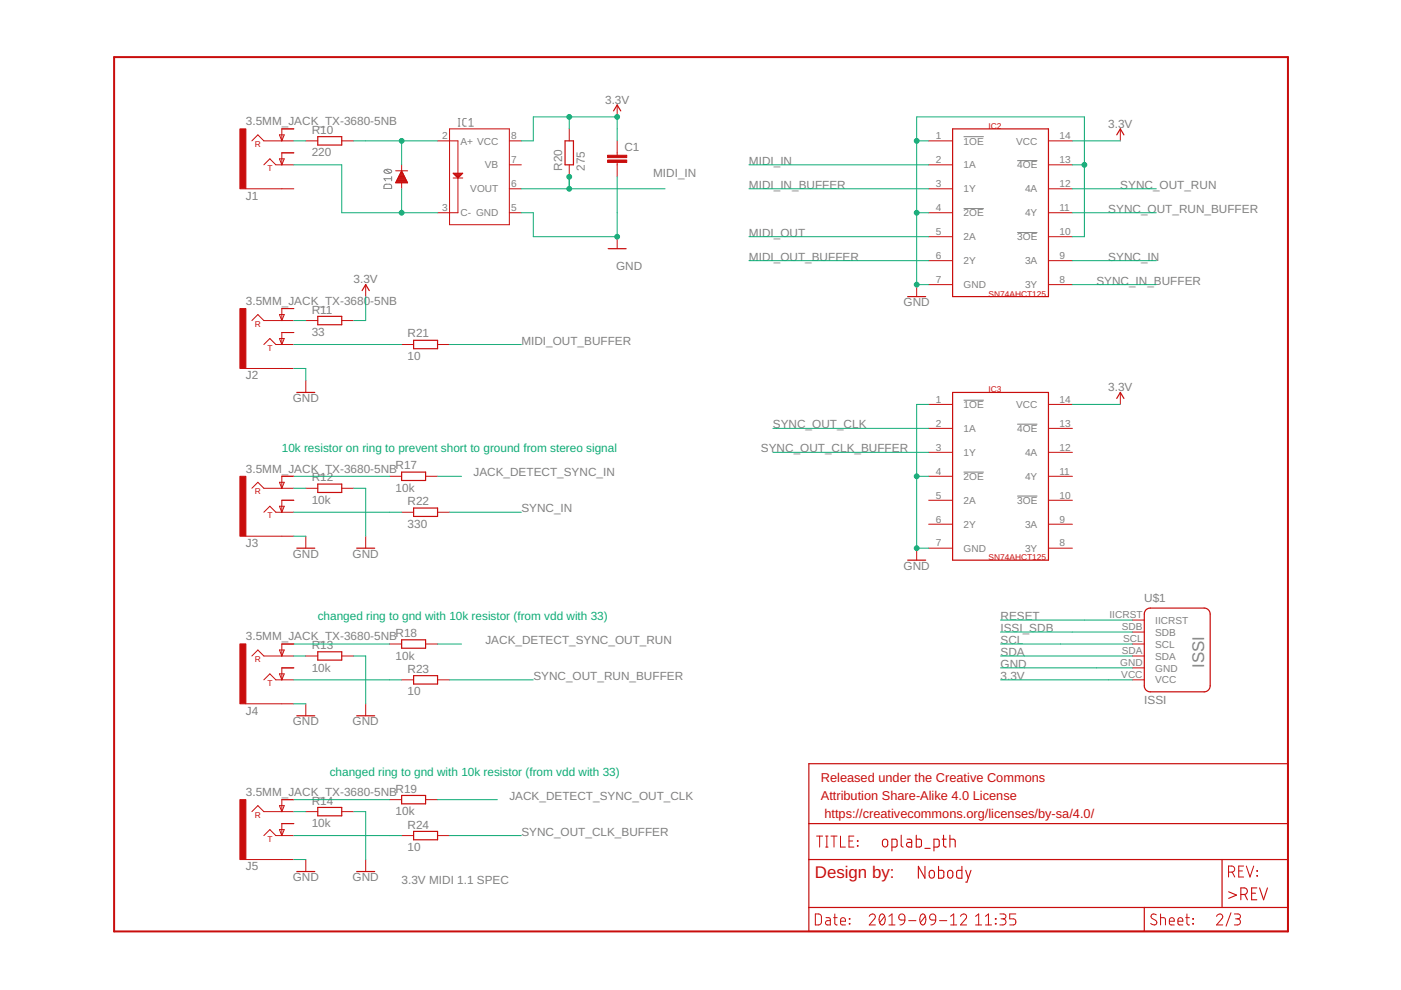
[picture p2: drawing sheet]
<svg xmlns="http://www.w3.org/2000/svg" width="297mm" height="210mm" viewBox="0 0 297 210" stroke-linecap="round" stroke-linejoin="round" font-family="sans-serif">
<g fill="none" stroke="#808080" stroke-width=".21">
<path d="M81.5 36.1a1.04 1.04 0 0 1 1.5 .2 .95 .95 0 0 1-1.6 0zM81.5 39.2l1.3-.1 .2 .2v.7h-1.6zM81.8 36l.9 .7M83 37.4v.9M83 37.9h-1.6l.4 .4M97.2 26.8h.3M97.2 25.1h.3M97.3 25.1v1.7M98.8 25.1h-.4l-.3 .4 .1 1.1 .6 .2M99.4 26.8h1M99.4 25.5l.5-.4v1.7M204.3 29h4.3"/>
<path d="M215.7 34.1h4.2M204.3 44.2h4.3M215.7 49.3h4.2M204.3 84.9h4.3M215.7 89.9h4.2M204.3 100.1h4.3M215.7 105.2h4.2"/>
</g>
<path d="M24.2 12.1h248.9v185.4h-248.9z" fill="none" stroke="#c90d0c" stroke-width=".42"/>
<g fill="none" stroke="#c90d0c" stroke-width=".25">
<path d="M67.4 29h5.1v1.8h-5.1zM119.8 29.9h1.8v5h-1.8zM130.1 23.5l.8-1.2 .7 1.2M202 27.3h20.3v35.6h-20.3zM236.8 28.6l.7-1.3 .8 1.3M128.9 52.7h3.9M67.4 67.1h5.1v1.8h-5.1zM76.8 61.6l.7-1.3 .8 1.3M87.7 72.2h5.1v1.7h-5.1zM192.4 62.9h3.9M62.9 83.2h3.8M202 83.2h20.3v35.6h-20.3z"/>
<path d="M236.8 84.5l.7-1.3 .8 1.3M62.9 116.2h3.8M67.4 102.6h5.1v1.8h-5.1zM75.6 116.2h3.8M85.2 100.1h5v1.8h-5zM87.7 107.7h5.1v1.8h-5.1zM192.4 118.8h3.9M67.4 138.2h5.1v1.8h-5.1zM85.2 135.7h5v1.7h-5zM242.9 129.4l.4-.3 .6-.2h11.4l.6 .2 .4 .3 .3 .8v15.2l-.1 .6-.4 .4-.8 .3h-11.4l-.6-.1-.4-.4-.3-.8v-15.2zM62.9 151.8h3.8M75.6 151.8h3.8"/>
<path d="M87.7 143.3h5.1v1.7h-5.1zM67.4 171.2h5.1v1.8h-5.1zM85.2 168.7h5v1.7h-5zM87.7 176.3h5.1v1.8h-5.1zM171.5 161.9h101.6v35.6h-101.6zM171.5 174.6h101.6M62.9 184.8h3.8M75.6 184.8h3.8M171.5 182.2h101.6M171.5 192.4h101.6M242.6 192.4v5.1M259.1 182.2v10.2"/>
</g>
<g fill="none" stroke="#c90d0c" stroke-width=".21">
<path d="M53.4 29.9l1.3-1.3 1.2 1.3h6.4M55.9 34.9l1.3-1.2 1.3 1.2h3.8M59.2 33.7h1.1l-.5 1.2zM59.2 28.6h1.1l-.5 1.3zM62.3 27.3h-2.5v2.6M62.3 32.4h-2.5v2.5M64.8 29.9h2.6M72.5 29.9h2.5M83.9 36.2h2.5M83.9 38.6h2.4M84 38.5h2.3M84.1 38.4h2.1"/>
<path d="M84.1 38.3h2.1M84.2 38.1h1.9M84.2 38h1.8M84.3 37.9h1.7M84.4 37.8h1.5M84.4 37.7h1.5M84.5 37.5h1.3M84.5 37.4h1.2M84.6 37.3h1.1M84.7 37.2h.9M84.7 37.1h.9M84.8 36.9h.7"/>
<path d="M84.9 36.8h.5M84.9 36.7h.5M85 36.6h.3M85 36.4h.3M85.1 36.3h.1M85.2 34.9v1.3M85.2 38.8v1.2M85.2 36.2l1.2 2.6h-2.5zM92.8 29.9h4.3v6.8M95.3 27.3h12.7v20.3h-12.7zM96.1 37.7h2M96.1 36.7h2l-1 1z"/>
<path d="M96.1 36.8h1.9M96.3 36.9h1.6M96.4 37.1h1.4M96.5 37.2h1.2M96.6 37.3h.9M96.8 37.4h.6M96.9 37.5h.4M97 37.7h.2M97.1 37.7v7.4h-4.3M108 29.9h2.5M108 34.9h2.5M120.7 27.3v2.6"/>
<path d="M120.7 34.9v2.6M130.9 22.3v2.5M130.9 29.9v3M130.9 34.4v3.1M196.9 29.9h5.1M196.9 34.9h5.1M222.3 29.9h5.1M222.3 34.9h5.1M237.5 27.3v2.6M52.1 40h10.2M108 45.1h2.5M108 40h2.5"/>
<path d="M130.9 50.2v2.5M196.9 45.1h5.1M196.9 40h5.1M196.9 50.2h5.1M196.9 55.3h5.1M222.3 45.1h5.1M222.3 40h5.1M222.3 50.2h5.1M222.3 55.3h5.1M52.1 78.1h10.2M53.4 68l1.3-1.3 1.2 1.3h6.4M55.9 73l1.3-1.2 1.3 1.2h3.8"/>
<path d="M59.2 71.8h1.1l-.5 1.2zM59.2 66.7h1.1l-.5 1.3zM62.3 65.4h-2.5v2.6M62.3 70.5h-2.5v2.5M64.8 68h2.6M72.5 68h2.5M77.5 60.3v2.6M85.2 73h2.5M92.8 73h2.5M194.4 60.3v2.6M196.9 60.3h5.1M222.3 60.3h5.1"/>
<path d="M64.8 80.7v2.5M196.9 85.7h5.1M196.9 90.8h5.1M196.9 95.9h5.1M222.3 85.7h5.1M222.3 90.8h5.1M222.3 95.9h5.1M237.5 83.2v2.5M52.1 113.7h10.2M53.4 103.5l1.3-1.2 1.2 1.2h6.4M55.9 108.6l1.3-1.3 1.3 1.3h3.8M59.2 107.3h1.1l-.5 1.3z"/>
<path d="M59.2 102.3h1.1l-.5 1.2zM62.3 101h-2.5v2.5M62.3 106.1h-2.5v2.5M64.8 113.7v2.5M64.8 103.5h2.6M72.5 103.5h2.5M77.5 113.7v2.5M82.6 101h2.6M85.2 108.6h2.5M90.2 101h2.6M92.8 108.6h2.5M194.4 116.2v2.6"/>
<path d="M196.9 101h5.1M196.9 106.1h5.1M196.9 111.1h5.1M196.9 116.2h5.1M222.3 101h5.1M222.3 106.1h5.1M222.3 111.1h5.1M222.3 116.2h5.1M53.4 139.1l1.3-1.3 1.2 1.3h6.4M59.2 137.8h1.1l-.5 1.3zM62.3 136.5h-2.5v2.6M64.8 139.1h2.6"/>
<path d="M72.5 139.1h2.5M82.6 136.5h2.6M90.2 136.5h2.6M240.1 139.1h2.5M240.1 136.5h2.5M240.1 131.5h2.5M240.1 134h2.5M52.1 149.2h10.2M55.9 144.1l1.3-1.2 1.3 1.2h3.8M59.2 142.9h1.1l-.5 1.2zM62.3 141.6h-2.5v2.5M64.8 149.2v2.6"/>
<path d="M77.5 149.2v2.6M85.2 144.1h2.5M92.8 144.1h2.5M240.1 144.1h2.5M240.1 141.6h2.5M53.4 172.1l1.3-1.3 1.2 1.3h6.4M55.9 177.2l1.3-1.3 1.3 1.3h3.8M59.2 175.9h1.1l-.5 1.3zM59.2 170.8h1.1l-.5 1.3zM62.3 169.5h-2.5v2.6M62.3 174.6h-2.5v2.6M64.8 172.1h2.6"/>
<path d="M72.5 172.1h2.5M82.6 169.5h2.6M85.2 177.2h2.5M90.2 169.5h2.6M92.8 177.2h2.5M173.1 177.3h1.3M173.8 177.3v2.3M175 177.3h.6M175 179.6h.6M175.3 177.3v2.3M176.2 177.3h1.3M176.8 177.3v2.3"/>
<path d="M178.2 177.3v2.3h1M180 178.3h.8M181 177.3h-1v2.3h1M181.8 178.2l.1 .2zM181.8 179.3l.1 .1zM52.1 182.2h10.2M64.8 182.2v2.6M77.5 182.2v2.6M172.9 193.8h.8l.4 .4v1.5l-.4 .4h-.8zM175.1 194.6h.7l.2 .2v1.3h-.5a.46 .46 0 0 1-.5-.4 .46 .46 0 0 1 .5-.5h.5M176.7 194.6h.8M177 193.8v2.1l.5 .2"/>
<path d="M178.2 195.3h1.1a.54 .54 0 0 0-.4-.7 .54 .54 0 0 0-.7 .5l.1 .9 1 .1M180.1 194.8l.1 .1zM180.1 195.8l.1 .1zM184.3 194.3a.64 .64 0 0 1 .9-.5 .64 .64 0 0 1 .2 1l-1.1 1.3h1.3M186.6 194a.62 .62 0 0 1 .8-.1 .62 .62 0 0 1 .3 .7 .99 .99 0 0 1-.8 1.5 1.62 1.62 0 0 1-.3-2.1zM187.6 194.3l-1.1 1.3M188.5 196.1h1.3M188.5 194.3l.6-.5v2.3M190.7 194a.64 .64 0 0 1 .7-.2 .64 .64 0 0 1 .5 .6v.7h-.8a.62 .62 0 0 1-.4-1.1zM191.9 195.1l-.3 .7-.8 .3M192.7 195.2h1.5M195.3 194a.53 .53 0 0 1 .6-.2 .53 .53 0 0 1 .3 .6 1.34 1.34 0 0 1-.5 1.7 1.4 1.4 0 0 1-.4-2.1z"/>
<path d="M196.2 194.3l-1.1 1.3M197.2 194a.64 .64 0 0 1 .8-.2 .64 .64 0 0 1 .4 .6v.7h-.8a.62 .62 0 0 1-.4-1.1zM198.4 195.1l-.3 .7-.7 .3M199.2 195.2h1.5M201.5 196.1h1.3M201.5 194.3l.7-.5v2.3M203.6 194.3a.64 .64 0 0 1 1-.5 .64 .64 0 0 1 .1 1l-1.1 1.3h1.3M206.8 196.1h1.3M206.8 194.3l.7-.5v2.3M208.9 196.1h1.3M208.9 194.3l.7-.5v2.3M211 195.8l.2 .1z"/>
<path d="M211 194.8l.2 .1zM212 193.8h.8a.52 .52 0 0 1 .5 .5 .52 .52 0 0 1-.5 .5h-.6M212.6 194.8a.65 .65 0 0 1 .7 .7 .65 .65 0 0 1-.7 .6h-.6M215.4 193.8h-1.3v1h.8a.66 .66 0 0 1 .5 .7 .66 .66 0 0 1-.5 .6h-.8M245.2 194a.58 .58 0 0 0-.9-.1 .58 .58 0 0 0 0 .9l.7 .3a.58 .58 0 0 1 .1 .9 .58 .58 0 0 1-.9 0l-.2-.2M246.1 194.6l.9 .1 .1 1.4M246.1 193.8v2.3M247.9 195.3h1.1a.54 .54 0 0 0-.4-.7 .54 .54 0 0 0-.7 .5l.2 .9 .9 .1M249.7 195.3h1.1a.54 .54 0 0 0-.4-.7 .54 .54 0 0 0-.7 .5l.2 .9 .9 .1M251.4 194.6h.8M251.7 193.8v1.9l.2 .4h.3M252.9 195.8l.1 .1z"/>
<path d="M252.9 194.8l.1 .1zM257.9 194.3a.64 .64 0 0 1 1-.5 .64 .64 0 0 1 .1 1l-1.1 1.3h1.3M260.5 184.9h.6a.65 .65 0 0 0 .7-.6 .65 .65 0 0 0-.7-.7h-.6v2.3M261 193.5l-1.1 2.9M261.3 184.9l.5 1M261.7 193.8h.8a.52 .52 0 0 1 .5 .5 .52 .52 0 0 1-.5 .5h-.5M262.3 194.8a.65 .65 0 0 1 .7 .7 .65 .65 0 0 1-.7 .6h-.6M262.6 184.7h.8M263.7 183.6h-1.1v2.3h1.1M264.2 183.6l.8 2.3 .8-2.3M266.5 184.6l.1 .1zM266.5 185.6l.1 .2z"/>
</g>
<g fill="none" stroke="#c90d0c" stroke-width=".23">
<path d="M187.2 178.1l.5-.2a.97 .97 0 0 1 .2 1.6l-.3 .1-.5-.4v-.7zM189.1 179.6h.7l.4-.3-.1-1.3-1-.1v2.5M191.1 177.1v2.2l.4 .3M192.3 177.9h.7l.3 .3v1.4h-.6a.49 .49 0 0 1-.5-.5 .49 .49 0 0 1 .5-.5h.6M194.3 177.1v2.5l1-.1v-1.5l-1-.1M196.1 179.9h1.1M198 179.6h.7l.4-.3v-1.1l-.2-.3h-.9v2.5M199.8 177.9h.8M200 177.1v2.1l.2 .3 .4 .1M201.4 177.9h.9l.2 .3v1.4M201.4 177.1v2.5M196.1 183.7v2.5l-1.4-2.5v2.5"/>
<path d="M197.1 184.7l.6-.2a.97 .97 0 0 1 .1 1.6l-.3 .1-.4-.2-.1-.4zM199 183.7v2.5h.9l.2-.3v-1.1l-.2-.2-.9-.1M201 184.7l.6-.2a.99 .99 0 0 1 .1 1.6l-.3 .1-.5-.4zM203.9 183.7v2.5h-.8l-.3-.4 .1-1 .2-.2 .8-.1M204.7 184.5l.6 1.7M205.9 184.5l-.9 2.5h-.3M260.5 189.1l1.7 .7-1.7 .7M263.1 189.7h.7a.7 .7 0 0 0 .7-.7 .7 .7 0 0 0-.7-.7h-.7v2.5M263.9 189.7l.6 1.1M265.4 189.4h.8M266.5 188.3h-1.1v2.5h1.1M267.1 188.3l.8 2.5 .8-2.5"/>
</g>
<g fill="#c90d0c" stroke="#c90d0c" stroke-width=".21">
<path d="M128.8 33.9h4.1v.5h-4.1z"/>
<path d="M128.8 32.9h4.1v.5h-4.1z"/>
<path d="M50.9 27.3h1.2v12.7h-1.2z"/>
<path d="M50.9 65.4h1.2v12.7h-1.2z"/>
<path d="M50.9 101h1.2v12.7h-1.2z"/>
<path d="M50.9 136.5h1.2v12.7h-1.2z"/>
<path d="M50.9 169.5h1.2v12.7h-1.2z"/>
</g>
<g fill="none" stroke="#0dab76" stroke-width=".21">
<path d="M62.3 29.9h2.5M62.3 34.9h10.2v10.2h20.3M75 29.9h17.8M85.2 29.9v5M110.5 29.9h2.6v-5.1h17.8v5.1M120.7 24.8v2.5M120.7 37.5v2.5M130.9 37.5v12.7h-17.8v-5.1h-2.6M158.8 34.9h38.1M194.4 29.9h2.5M227.4 29.9h10.1M227.4 34.9h2.5"/>
<path d="M85.2 40v5.1M110.5 40h30.5M158.8 50.2h38.1M158.8 40h38.1M158.8 55.3h38.1M194.4 45.1h2.5M227.4 50.2h2.5v-25.4h-35.5v35.5h2.5M227.4 45.1h17.8M227.4 40h17.8M227.4 55.3h17.8M62.3 68h2.5M62.3 78.1h2.5v2.6"/>
<path d="M62.3 73h22.9M77.5 62.9v5.1h-2.5M95.3 73h15.2M227.4 60.3h17.8M163.9 95.9h33M163.9 90.8h33M196.9 85.7h-2.5v30.5h2.5M227.4 85.7h10.1M62.3 103.5h2.5M62.3 113.7h2.5M62.3 101h20.3M62.3 108.6h22.9"/>
<path d="M75 103.5h2.5v10.2M92.8 101h5.1M95.3 108.6h15.2M194.4 101h2.5M62.3 139.1h2.5M62.3 136.5h20.3M75 139.1h2.5v10.1M92.8 136.5h5.1M212.1 139.1h28M212.1 131.5h28M212.1 134h28M212.1 136.5h28"/>
<path d="M62.3 144.1h22.9M62.3 149.2h2.5M95.3 144.1h17.8M212.1 144.1h28M212.1 141.6h28M62.3 172.1h2.5M62.3 177.2h22.9M62.3 169.5h20.3M75 172.1h2.5v10.1M92.8 169.5h12.7M95.3 177.2h15.2M62.3 182.2h2.5"/>
</g>
<g fill="#0dab76" stroke="#0dab76" stroke-width=".21">
<circle cx="120.7" cy="24.8" r=".51"/>
<circle cx="130.9" cy="24.8" r=".51"/>
<circle cx="194.4" cy="45.1" r=".51"/>
<circle cx="194.4" cy="60.3" r=".51"/>
<circle cx="194.4" cy="29.9" r=".51"/>
<circle cx="229.9" cy="34.9" r=".51"/>
<circle cx="194.4" cy="101" r=".51"/>
<circle cx="194.4" cy="116.2" r=".51"/>
<circle cx="130.9" cy="50.2" r=".51"/>
<circle cx="120.7" cy="37.5" r=".51"/>
<circle cx="120.7" cy="40" r=".51"/>
<circle cx="85.2" cy="29.9" r=".51"/>
<circle cx="85.2" cy="45.1" r=".51"/>
</g>
<text font-size="3.6" fill="#808080" x="255.3" y="141.6" transform="rotate(-90 255.3 141.6)">ISSI</text>
<text font-size="3.6" fill="#c90d0c" x="172.8" y="186.1">Design by:</text>
<g font-size="2.7" fill="#c90d0c">
<text x="174" y="165.7">Released under the Creative Commons</text>
<text x="174" y="169.6">Attribution Share-Alike 4.0 License</text>
<text x="174.8" y="173.4">https://creativecommons.org/licenses/by-sa/4.0/</text>
</g>
<g font-size="2.5" fill="#808080">
<text x="128.3" y="22">3.3V</text>
<text x="52.1" y="26.6">3.5MM_JACK_TX-3680-5NB</text>
<text x="66.1" y="28.4">R10</text>
<text x="235" y="27.1">3.3V</text>
<text x="66.1" y="33.2">220</text>
<text x="132.4" y="32">C1</text>
<text x="158.8" y="35">MIDI_IN</text>
<text x="119.2" y="36.2" transform="rotate(-90 119.2 36.2)">R20</text>
<text x="124" y="36.2" transform="rotate(-90 124 36.2)">275</text>
<text x="138.5" y="37.5">MIDI_IN</text>
<text x="158.8" y="40">MIDI_IN_BUFFER</text>
<text x="237.5" y="40">SYNC_OUT_RUN</text>
<text x="52.1" y="42.3">J1</text>
<text x="235" y="45.1">SYNC_OUT_RUN_BUFFER</text>
<text x="158.8" y="50.2">MIDI_OUT</text>
<text x="130.6" y="57.3">GND</text>
<text x="158.8" y="55.3">MIDI_OUT_BUFFER</text>
<text x="235" y="55.3">SYNC_IN</text>
<text x="52.1" y="64.7">3.5MM_JACK_TX-3680-5NB</text>
<text x="75" y="60.1">3.3V</text>
<text x="191.6" y="64.9">GND</text>
<text x="232.4" y="60.3">SYNC_IN_BUFFER</text>
<text x="66.1" y="71.3">33</text>
<text x="66.1" y="66.5">R11</text>
<text x="86.4" y="71.5">R21</text>
<text x="86.4" y="76.3">10</text>
<text x="110.5" y="73">MIDI_OUT_BUFFER</text>
<text x="52.1" y="80.4">J2</text>
<text x="235" y="83">3.3V</text>
<text x="62.1" y="85.2">GND</text>
<text x="161.3" y="95.9">SYNC_OUT_CLK_BUFFER</text>
<text x="163.9" y="90.8">SYNC_OUT_CLK</text>
<text x="52.1" y="100.2">3.5MM_JACK_TX-3680-5NB</text>
<text x="83.9" y="99.5">R17</text>
<text x="100.4" y="101">JACK_DETECT_SYNC_IN</text>
<text x="66.1" y="106.8">10k</text>
<text x="66.1" y="102">R12</text>
<text x="83.9" y="104.3">10k</text>
<text x="86.4" y="107.1">R22</text>
<text x="86.4" y="111.9">330</text>
<text x="110.5" y="108.6">SYNC_IN</text>
<text x="52.1" y="116">J3</text>
<text x="62.1" y="118.3">GND</text>
<text x="74.8" y="118.3">GND</text>
<text x="191.6" y="120.8">GND</text>
<text x="212.1" y="131.5">RESET</text>
<text x="242.6" y="127.6">U$1</text>
<text x="52.1" y="135.8">3.5MM_JACK_TX-3680-5NB</text>
<text x="66.1" y="137.6">R13</text>
<text x="83.9" y="135">R18</text>
<text x="102.9" y="136.5">JACK_DETECT_SYNC_OUT_RUN</text>
<text x="212.1" y="134">ISSI_SDB</text>
<text x="212.1" y="136.5">SCL</text>
<text x="66.1" y="142.4">10k</text>
<text x="83.9" y="139.8">10k</text>
<text x="86.4" y="142.7">R23</text>
<text x="212.1" y="141.6">GND</text>
<text x="212.1" y="139.1">SDA</text>
<text x="86.4" y="147.5">10</text>
<text x="113.1" y="144.2">SYNC_OUT_RUN_BUFFER</text>
<text x="212.1" y="144.2">3.3V</text>
<text x="242.6" y="149.2">ISSI</text>
<text x="52.1" y="151.5">J4</text>
<text x="62.1" y="153.8">GND</text>
<text x="74.8" y="153.8">GND</text>
<text x="52.1" y="168.8">3.5MM_JACK_TX-3680-5NB</text>
<text x="66.1" y="170.6">R14</text>
<text x="83.9" y="172.9">10k</text>
<text x="83.9" y="168.1">R19</text>
<text x="108" y="169.6">JACK_DETECT_SYNC_OUT_CLK</text>
<text x="66.1" y="175.4">10k</text>
<text x="86.4" y="175.7">R24</text>
<text x="110.5" y="177.2">SYNC_OUT_CLK_BUFFER</text>
<text x="52.1" y="184.5">J5</text>
<text x="86.4" y="180.5">10</text>
<text x="62.1" y="186.8">GND</text>
<text x="74.8" y="186.8">GND</text>
<text x="85.1" y="187.3">3.3V MIDI 1.1 SPEC</text>
</g>
<g font-size="2.5" fill="#0dab76">
<text x="59.7" y="95.9">10k resistor on ring to prevent short to ground from stereo signal</text>
<text x="67.4" y="131.5">changed ring to gnd with 10k resistor (from vdd with 33)</text>
<text x="69.9" y="164.5">changed ring to gnd with 10k resistor (from vdd with 33)</text>
</g>
<g font-size="2.1" fill="#808080">
<text x="93.8" y="29.5">2</text>
<text x="108.4" y="29.5">8</text>
<text x="198.4" y="29.5">1</text>
<text x="224.6" y="29.5">14</text>
<text x="97.6" y="30.6">A+ VCC</text>
<text x="102.8" y="35.7">VB</text>
<text x="108.4" y="34.6">7</text>
<text x="198.4" y="34.6">2</text>
<text x="204.3" y="30.6">1OE</text>
<text x="204.3" y="35.7">1A</text>
<text x="215.4" y="30.6">VCC</text>
<text x="215.7" y="35.7">4OE</text>
<text x="224.6" y="34.6">13</text>
<text x="99.7" y="40.8">VOUT</text>
<text x="108.4" y="39.7">6</text>
<text x="198.4" y="39.7">3</text>
<text x="204.3" y="40.8">1Y</text>
<text x="217.3" y="40.8">4A</text>
<text x="224.6" y="39.7">12</text>
<text x="93.8" y="44.8">3</text>
<text x="97.6" y="45.9">C- GND</text>
<text x="108.4" y="44.8">5</text>
<text x="198.4" y="44.8">4</text>
<text x="204.3" y="45.9">2OE</text>
<text x="217.3" y="45.9">4Y</text>
<text x="224.6" y="44.8">11</text>
<text x="198.4" y="49.8">5</text>
<text x="204.3" y="51">2A</text>
<text x="215.7" y="51">3OE</text>
<text x="224.6" y="49.8">10</text>
<text x="198.4" y="54.9">6</text>
<text x="198.4" y="60">7</text>
<text x="204.3" y="56">2Y</text>
<text x="217.3" y="56">3A</text>
<text x="224.6" y="54.9">9</text>
<text x="224.6" y="60">8</text>
<text x="204.3" y="61.1">GND</text>
<text x="217.3" y="61.1">3Y</text>
<text x="198.4" y="85.4">1</text>
<text x="204.3" y="86.5">1OE</text>
<text x="215.4" y="86.5">VCC</text>
<text x="224.6" y="85.4">14</text>
<text x="198.4" y="90.5">2</text>
<text x="198.4" y="95.5">3</text>
<text x="204.3" y="91.6">1A</text>
<text x="215.7" y="91.6">4OE</text>
<text x="224.6" y="90.5">13</text>
<text x="224.6" y="95.5">12</text>
<text x="198.4" y="100.6">4</text>
<text x="204.3" y="96.7">1Y</text>
<text x="204.3" y="101.7">2OE</text>
<text x="217.3" y="96.7">4A</text>
<text x="217.3" y="101.7">4Y</text>
<text x="224.6" y="100.6">11</text>
<text x="198.4" y="105.7">5</text>
<text x="204.3" y="106.8">2A</text>
<text x="215.7" y="106.8">3OE</text>
<text x="224.6" y="105.7">10</text>
<text x="198.4" y="110.8">6</text>
<text x="204.3" y="111.9">2Y</text>
<text x="217.3" y="111.9">3A</text>
<text x="224.6" y="110.8">9</text>
<text x="198.4" y="115.9">7</text>
<text x="204.3" y="117">GND</text>
<text x="217.3" y="117">3Y</text>
<text x="224.6" y="115.9">8</text>
<text x="235.2" y="131.1">IICRST</text>
<text x="237.8" y="133.6">SDB</text>
<text x="238.1" y="136.2">SCL</text>
<text x="244.9" y="132.2">IICRST</text>
<text x="244.9" y="134.8">SDB</text>
<text x="244.9" y="137.3">SCL</text>
<text x="237.5" y="141.3">GND</text>
<text x="237.7" y="143.8">VCC</text>
<text x="237.8" y="138.7">SDA</text>
<text x="244.9" y="139.8">SDA</text>
<text x="244.9" y="142.4">GND</text>
<text x="244.9" y="144.9">VCC</text>
</g>
<g font-size="1.8" fill="#c90d0c">
<text x="209.6" y="27.3">IC2</text>
<text x="54" y="31.1">R</text>
<text x="56.7" y="36.2">T</text>
<text x="209.6" y="62.9">SN74AHCT125</text>
<text x="54" y="69.2">R</text>
<text x="56.7" y="74.3">T</text>
<text x="209.6" y="83.2">IC3</text>
<text x="54" y="104.8">R</text>
<text x="56.7" y="109.9">T</text>
<text x="209.6" y="118.8">SN74AHCT125</text>
<text x="54" y="140.3">R</text>
<text x="56.7" y="145.4">T</text>
<text x="54" y="173.4">R</text>
<text x="56.7" y="178.4">T</text>
</g>
</svg>
